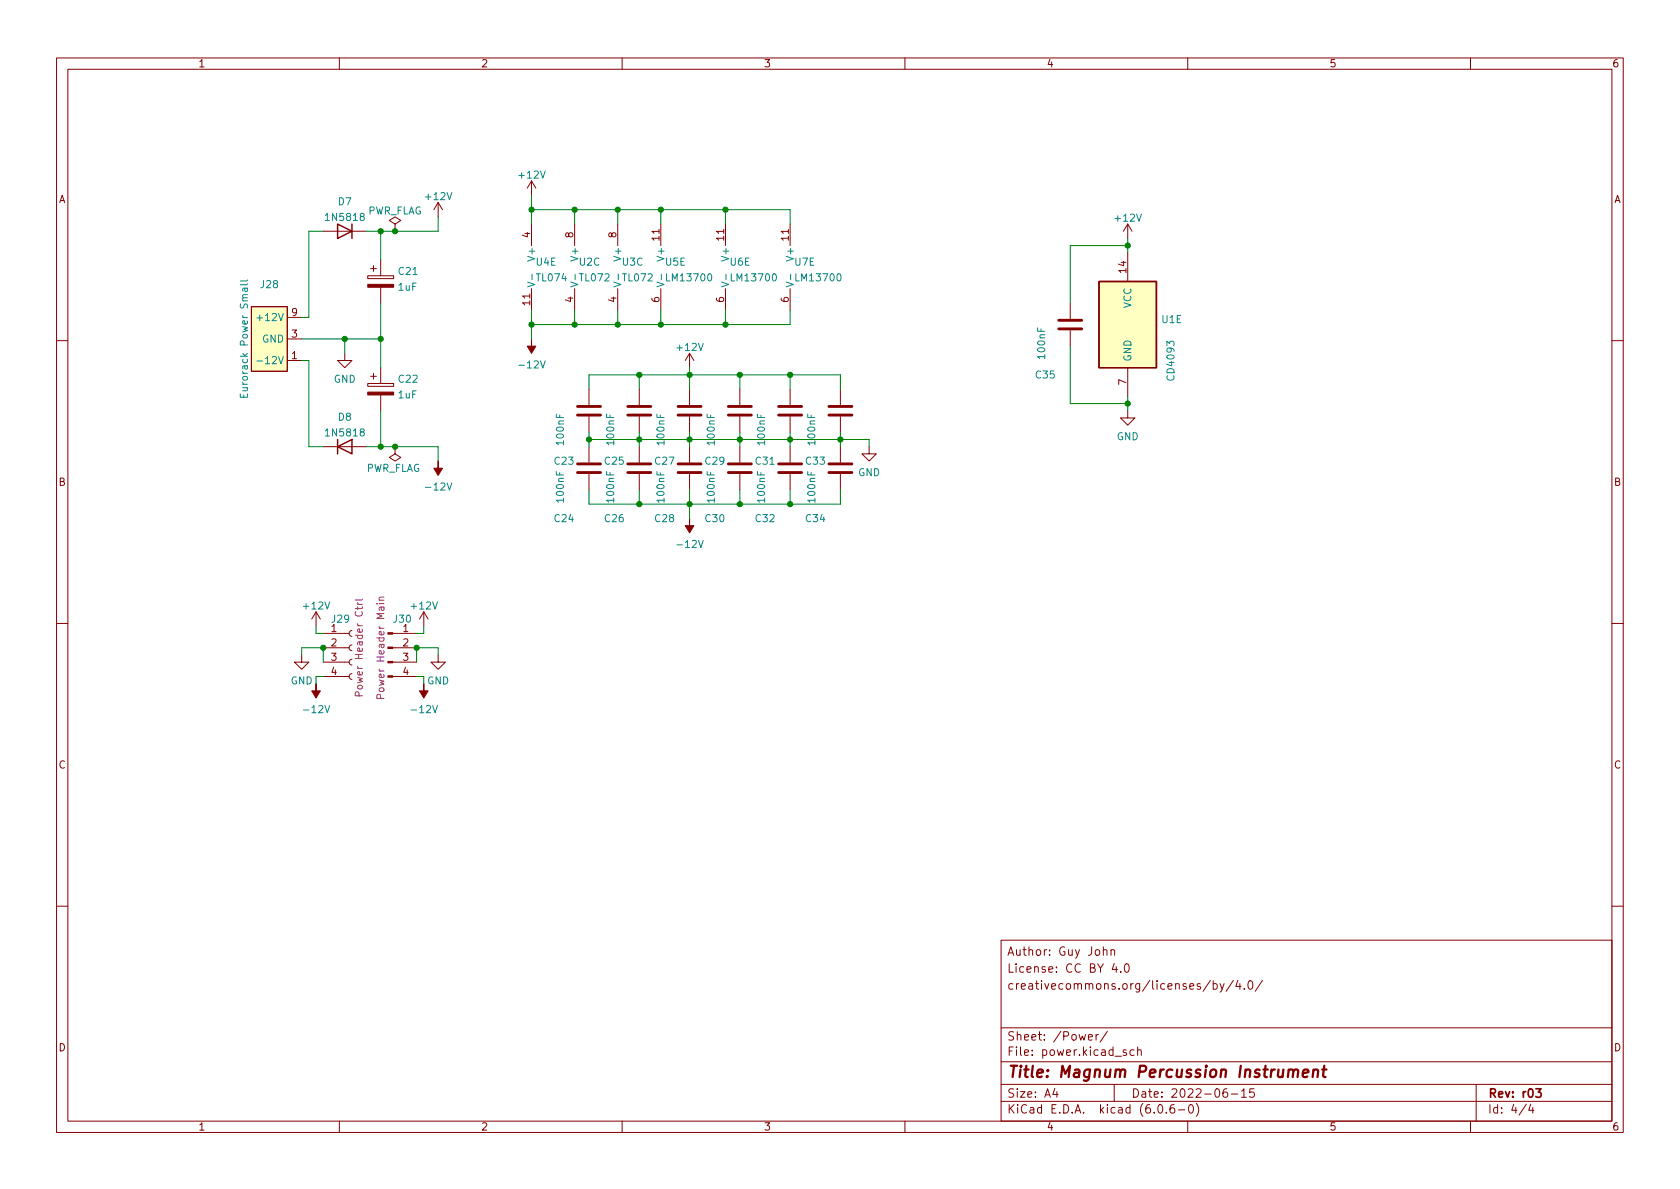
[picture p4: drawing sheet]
<svg xmlns="http://www.w3.org/2000/svg" width="297mm" height="210mm" viewBox="0 0 297 210" stroke-linecap="round" stroke-linejoin="round" font-family="sans-serif">
<g fill="none" stroke="#840000" stroke-width=".18">
<path d="M10 10.2h277v190.1h-277zM12 12.2h273v186.1h-273zM60 10.2v2M110 10.2v2M160 10.2v2M210 10.2v2M260 10.2v2M69.8 39.6l1.1-.6-1.1-.7-1 .7 1 .6v1.3M77.5 35.8l-.8 1.3M77.5 35.8v2.5M77.5 35.8l.7 1.3M94 32l-.8 1.3"/>
<path d="M94 32v2.5M94 39.6v3.8M94 32l.7 1.3M101.6 39.6v3.8M109.2 39.6v3.8M116.8 39.6v3.8M128.3 39.6v3.8M139.7 39.6v3.8M199.4 39.6l-.8 1.3M199.4 39.6v2.6M199.4 39.6l.8 1.3M44.4 54.2h6.4v11.5h-6.4z"/>
<path d="M50.8 59.9h2.5M50.8 56.1h2.5M57.1 40.9h7.7M65 48.8h4.6v.5h-4.6zM65.5 47.5h1M66 47v1M67.3 46v2.8M67.3 50.8v2.8M69.8 40.9h.1M94 51v3.9M101.6 51v3.9M109.2 51v3.9"/>
<path d="M116.8 51v3.9M128.3 51v3.9M139.7 51v3.9M189.2 53.6v2.8M189.2 58.4v2.8M199.4 44.7v5.1M10 60.2h2M50.8 63.7h2.5M57.1 79h7.7M61 62.5v1.2h1.2l-1.2 1.3-1.3-1.3h1.3M65 67.8h4.6v.5h-4.6zM65.5 66.5h1"/>
<path d="M66 66v1.1M67.3 65v2.8M67.3 69.8v2.8M69.8 79v1.3l1.1 .6-1.1 .6-1-.6 1-.6M69.8 79h.1M104.1 68.8v2.8M104.1 73.7v2.7M104.1 79v2.8M113 68.8v2.8M113 73.7v2.7M113 79v2.8M121.9 62.5v2.5"/>
<path d="M121.9 68.8v2.8M121.9 73.7v2.7M121.9 79v2.8M121.9 62.5l-.7 1.2M121.9 62.5l.8 1.2M130.8 68.8v2.8M130.8 73.7v2.7M130.8 79v2.8M139.7 68.8v2.8M139.7 73.7v2.7M139.7 79v2.8M148.6 68.8v2.8"/>
<path d="M148.6 73.7v2.7M148.6 79v2.8M153.7 79v1.3h1.2l-1.2 1.2-1.3-1.2h1.3M199.4 72.6v1.3h1.3l-1.3 1.3-1.3-1.3h1.3M199.4 65v5.1M285 60.2h2M104.1 83.8v2.8M113 83.8v2.8M121.9 83.8v2.8M130.8 83.8v2.8M139.7 83.8v2.8M148.6 83.8v2.8"/>
<path d="M10 110.2h2M53.3 115.8v1.3h1.3l-1.3 1.3-1.2-1.3h1.2M55.9 108.2l-.8 1.3M55.9 108.2v2.5M55.9 108.2l.7 1.3M57.1 119.6h4.6M57.1 117.1h4.6M57.1 114.5h4.6M57.1 112h4.6M62.2 119.1l-.3 .2-.2 .3 .2 .4 .3 .1M62.2 116.6l-.3 .1-.2 .4 .2 .3 .3 .2M62.2 114l-.3 .2-.2 .3 .2 .4 .3 .2"/>
<path d="M62.2 111.5l-.3 .1-.2 .4 .2 .4 .3 .1M69.4 119.6h4.3M69.4 117.1h4.3M69.4 114.5h4.3M69.4 112h4.3M74.9 108.2l-.7 1.3M74.9 108.2v2.5M74.9 108.2l.8 1.3M77.5 115.8v1.3h1.2l-1.2 1.3-1.3-1.3h1.3M285 110.2h2M10 160.2h2M177 166.3h108v32h-108z"/>
<path d="M195.1 168.1l.2-.2 .3 .1 .1 .9M195.1 167.4v1.5M196.4 168.1l.2-.2 .4 .1 .1 .9M196.4 167.9v1M197 170.4l-.4 1h1M197.4 170.9v1M198.1 171.8v.1M198.9 170.6l.2-.2a.81 .81 0 0 1 .6 .7 .81 .81 0 0 1-.3 .8h-.1a.81 .81 0 0 1-.4-1.3zM214 173.4l-1.3 1.9M214.5 174l.4-.1 .3 .3v.4l-.1 .3h-.6M214.5 173.4v1.5M215.7 173.9l.4 1"/>
<path d="M216.4 173.9l-.5 1.4-.2 .1M218.1 173.4l-1.3 1.9M218.9 173.4l-.4 1h.9M219.2 173.9v1M220 174.8v.1M220.8 173.6l.2-.2a.81 .81 0 0 1 .6 .7 .81 .81 0 0 1-.3 .8h-.2a.81 .81 0 0 1-.3-1.3zM223.2 173.4l-1.3 1.9M285 160.2h2M60 198.3v2M110 198.3v2M160 198.3v2M177 194.8h108"/>
<path d="M177 191.8h108M177 187.8h108M177 181.8h108M186.5 192.5l-.4 1h1M186.9 193v1M192.4 183.4l.7-.1v-.3l-.5-.1-.2 .2 .1 .8h.6M193.8 182.9v1M194.2 182.9l-.3 .1-.1 .2M195.8 182.4l-1.3 1.9M197 191.8v3M199.1 185.7l-.3-.1-.2 .2v.3l.5 .1v.4h-.5M200.5 185.7l-.4-.1-.3 .3v.4l.1 .3h.6"/>
<path d="M201.1 185.8l.3-.2 .3 .1 .1 .9M201.1 185.1v1.5M204.9 195.4l.2-.1a.81 .81 0 0 1 .6 .7 .81 .81 0 0 1-.3 .8h-.2a.81 .81 0 0 1-.6-.6 .81 .81 0 0 1 .3-.8zM206.2 196.7v.1M207.6 195.3a.59 .59 0 0 0-.7 .7v.5l.1 .3h.4l.2-.1 .1-.5-.1-.2-.5-.1-.2 .3M208.4 196.3h1.1M210 198.3v2M210.4 195.4l.1-.1a.81 .81 0 0 1 .6 .7 .81 .81 0 0 1-.3 .8h-.2a.81 .81 0 0 1-.5-.6 .81 .81 0 0 1 .3-.8zM211.5 195.1a1.72 1.72 0 0 1 0 2.3M216.9 192.5a.59 .59 0 0 0-.7 .7v.5l.2 .3h.4l.2-.1 .1-.5-.2-.2-.4-.1-.3 .3M217.7 193.5h1.2M219.5 193l.4-.5v1.5"/>
<path d="M219.5 194h.9M221.7 192.5h-.7l-.1 .7 .2-.1 .5 .1 .2 .2-.1 .5-.2 .1-.6-.1M260 198.3v2M261 191.8v6.5M269.9 195.3l-1.3 1.9M270.6 195.3l-.3 1h.9M271 195.8v1"/>
</g>
<path d="M271.6 192.5h.9l-.5 .6 .4 .1v.7l-.2 .1h-.4l-.2-.1" fill="none" stroke="#840000" stroke-width=".3"/>
<path d="M228.7 189.4a.5 .5 0 0 1 .8-.2l-.1 1.3M230.4 189.8l.9-.2v-.4l-.6-.1-.3 .3v1l.2 .1 .5-.1M232.2 189.3a.49 .49 0 0 1 .9 .1l-.2 1.1M232.3 189.1l-.2 1.4M233.8 189.1h.7M234.1 188.5l-.2 1.7 .1 .2 .4 .1" fill="none" stroke="#840000" stroke-width=".4"/>
<g fill="#840000" stroke="#840000" stroke-width=".18">
<path d="M55.9 120.9v1.3h.7l-.7 1.2-.8-1.2h.8z"/>
<path d="M65 50.3h4.6v.5h-4.6z"/>
<path d="M121.9 91.7v1.3h.8l-.8 1.2-.7-1.2h.7z"/>
<path d="M68.6 119.5h.8v.3h-.8z"/>
<path d="M68.6 117h.8v.2h-.8z"/>
<path d="M68.6 114.4h.8v.3h-.8z"/>
<path d="M68.6 111.9h.8v.2h-.8z"/>
<path d="M77.5 81.5v1.3h.7l-.7 1.3-.8-1.3h.8z"/>
<path d="M94 59.9v1.3h.7l-.7 1.3-.8-1.3h.8z"/>
<path d="M74.9 120.9v1.3h.8l-.8 1.2-.7-1.2h.7z"/>
<path d="M65 69.3h4.6v.5h-4.6z"/>
</g>
<g fill="#ffffc2" stroke="#ffffc2" stroke-width=".18">
<path d="M44.4 54.2h6.4v11.5h-6.4z"/>
<path d="M194.3 49.8h10.2v15.2h-10.2z"/>
</g>
<g fill="none" stroke="#008484" stroke-width=".18">
<path d="M43.2 51l.1 .4 .2 .2 .3-.2-.1-.4M43.8 51h-.8v.5M43.8 50.2l-.2 .2h-1.1M43.8 49.5l-.2 .2h-1.1M45.4 56.2h1M93.3 49.9l1.3 .4-1.3 .4M94.1 48.5v1M100.9 49.9l1.3 .4-1.3 .4M101.7 48.5v1M108.5 49.9l1.3 .4-1.3 .4M109.3 48.5v1M116.1 49.9l1.3 .4-1.3 .4"/>
<path d="M116.9 48.5v1M127.6 49.9l1.2 .4-1.2 .4M128.4 48.5v1M139 49.9l1.3 .4-1.3 .4M139.8 48.5v1M42.5 69.6v.6h1.3v-.6M43.1 69.8v.4M45.4 63.8h1"/>
</g>
<path d="M59.7 39.6l2.5 1.3-2.5 1.3zM62.2 39.6v2.6M194.3 49.8h10.2v15.2h-10.2zM59.7 79l2.5-1.3v2.6zM59.7 77.7v2.6" fill="none" stroke="#840000" stroke-width=".25"/>
<g fill="none" stroke="#840000" stroke-width=".51">
<path d="M187.2 58.2h4.1M187.2 56.6h4.1M102.1 73.4h4.1M102.1 71.9h4.1M111 73.4h4.1M111 71.9h4.1M119.9 73.4h4.1M119.9 71.9h4.1M128.8 73.4h4M128.8 71.9h4M137.7 73.4h4M137.7 71.9h4"/>
<path d="M146.6 73.4h4M146.6 71.9h4M102.1 83.6h4.1M102.1 82h4.1M111 83.6h4.1M111 82h4.1M119.9 83.6h4.1M119.9 82h4.1M128.8 83.6h4M128.8 82h4M137.7 83.6h4M137.7 82h4"/>
<path d="M146.6 83.6h4M146.6 82h4"/>
</g>
<path d="M63.2 106.5l.3 .4M63.2 106.9h.9M64.1 105.9l-.2 .2h-1.1M67 106.1h.9M67.9 105.6l-.8 .1-.1 .3 .2 .1M63.5 123l-.1-.6-.2-.1-.3 .1-.1 .6h1.3M67.3 123.5l-.1-.6-.2-.1h-.3l-.1 .7h1.3" fill="none" stroke="#840084" stroke-width=".18"/>
<g fill="none" stroke="#008400" stroke-width=".18">
<path d="M77.5 38.3v2.6h-12.7M94 34.5v5.1M94 37.1h45.7v2.5M101.6 37.1v2.5M109.2 37.1v2.5M116.8 37.1v2.5M128.3 37.1v2.5M53.3 59.9h14M57.1 40.9h-2.5v15.2h-1.3M61 59.9v2.6M67.3 40.9v5.1M67.3 53.6v11.4"/>
<path d="M94 54.9v5M101.6 54.9v2.5M109.2 54.9v2.5M116.8 54.9v2.5M128.3 54.9v2.5M139.7 54.9v2.5h-45.7M199.4 43.4h-10.2v10.2M199.4 42.2v2.5M53.3 63.7h1.3v15.3h2.5M64.8 79h12.7v2.5M67.3 72.6v6.4M104.1 68.8v-2.5h44.5v2.5"/>
<path d="M104.1 76.4v2.6M104.1 77.7h49.6v1.3M113 66.3v2.5M113 76.4v2.6M121.9 65v3.8M121.9 76.4v2.6M130.8 66.3v2.5M130.8 76.4v2.6M139.7 66.3v2.5M139.7 76.4v2.6M148.6 76.4v2.6M189.2 61.2v10.2h10.2"/>
<path d="M199.4 70.1v2.5M104.1 86.6v2.5h44.5v-2.5M113 86.6v2.5M121.9 86.6v5.1M130.8 86.6v2.5M139.7 86.6v2.5M53.3 115.8v-1.3h3.8v2.6M55.9 110.7v1.3h1.2M57.1 119.6h-1.2v1.3M73.7 119.6h1.2v1.3M74.9 110.7v1.3h-1.2M77.5 115.8v-1.3h-3.8v2.6"/>
</g>
<g fill="#008400" stroke="#008400" stroke-width=".18">
<circle cx="199.4" cy="43.4" r=".46"/>
<circle cx="128.3" cy="57.4" r=".46"/>
<circle cx="139.7" cy="77.7" r=".46"/>
<circle cx="148.6" cy="77.7" r=".46"/>
<circle cx="199.4" cy="71.4" r=".46"/>
<circle cx="113" cy="77.7" r=".46"/>
<circle cx="104.1" cy="77.7" r=".46"/>
<circle cx="113" cy="66.3" r=".46"/>
<circle cx="109.2" cy="57.4" r=".46"/>
<circle cx="101.6" cy="57.4" r=".46"/>
<circle cx="67.3" cy="59.9" r=".46"/>
<circle cx="113" cy="89.1" r=".46"/>
<circle cx="67.3" cy="79" r=".46"/>
<circle cx="69.8" cy="79" r=".46"/>
<circle cx="57.1" cy="114.5" r=".46"/>
<circle cx="61" cy="59.9" r=".46"/>
<circle cx="73.7" cy="114.5" r=".46"/>
<circle cx="121.9" cy="66.3" r=".46"/>
<circle cx="130.8" cy="66.3" r=".46"/>
<circle cx="139.7" cy="66.3" r=".46"/>
<circle cx="116.8" cy="57.4" r=".46"/>
<circle cx="109.2" cy="37.1" r=".46"/>
<circle cx="101.6" cy="37.1" r=".46"/>
<circle cx="116.8" cy="37.1" r=".46"/>
<circle cx="128.3" cy="37.1" r=".46"/>
<circle cx="130.8" cy="89.1" r=".46"/>
<circle cx="139.7" cy="89.1" r=".46"/>
<circle cx="121.9" cy="89.1" r=".46"/>
<circle cx="130.8" cy="77.7" r=".46"/>
<circle cx="121.9" cy="77.7" r=".46"/>
<circle cx="94" cy="37.1" r=".46"/>
<circle cx="67.3" cy="40.9" r=".46"/>
<circle cx="69.8" cy="40.9" r=".46"/>
<circle cx="94" cy="57.4" r=".46"/>
</g>
<text font-size="2.8" fill="#840000" x="178" y="190.6">Title: Magnum Percussion Instrument</text>
<g font-size="2.1" fill="#840000">
<text x="178" y="172">License: CC BY 4.0</text>
<text x="178" y="169">Author: Guy John</text>
<text x="178" y="175">creativecommons.org/licenses/by/4.0/</text>
<text x="178" y="184">Sheet: /Power/</text>
<text x="178" y="186.7">File: power.kicad_sch</text>
<text x="178" y="196.9">KiCad E.D.A. kicad (6.0.6-0)</text>
<text x="178" y="194.1">Size: A4</text>
<text x="200" y="194.1">Date: 2022-06-15</text>
<text x="263" y="194.1">Rev: r03</text>
<text x="263" y="196.9">Id: 4/4</text>
</g>
<g font-size="1.8" fill="#840000">
<text x="35" y="11.9">1</text>
<text x="85" y="11.9">2</text>
<text x="135" y="11.9">3</text>
<text x="185" y="11.9">4</text>
<text x="235" y="11.9">5</text>
<text x="285" y="11.9">6</text>
<text x="10.3" y="35.9">A</text>
<text x="285.3" y="35.9">A</text>
<text x="93.7" y="42" transform="rotate(-90 93.7 42)">4</text>
<text x="101.3" y="42" transform="rotate(-90 101.3 42)">8</text>
<text x="109" y="42" transform="rotate(-90 109 42)">8</text>
<text x="116.6" y="42.5" transform="rotate(-90 116.6 42.5)">11</text>
<text x="128" y="42.5" transform="rotate(-90 128 42.5)">11</text>
<text x="139.4" y="42.5" transform="rotate(-90 139.4 42.5)">11</text>
<text x="93.7" y="53.9" transform="rotate(-90 93.7 53.9)">11</text>
<text x="101.3" y="53.4" transform="rotate(-90 101.3 53.4)">4</text>
<text x="109" y="53.4" transform="rotate(-90 109 53.4)">4</text>
<text x="116.6" y="53.4" transform="rotate(-90 116.6 53.4)">6</text>
<text x="128" y="53.4" transform="rotate(-90 128 53.4)">6</text>
<text x="139.4" y="53.4" transform="rotate(-90 139.4 53.4)">6</text>
<text x="199.1" y="48.2" transform="rotate(-90 199.1 48.2)">14</text>
<text x="51.6" y="59.7">3</text>
<text x="51.6" y="55.9">9</text>
<text x="51.6" y="63.5">1</text>
<text x="199.1" y="68.1" transform="rotate(-90 199.1 68.1)">7</text>
<text x="10.3" y="85.9">B</text>
<text x="285.3" y="85.9">B</text>
<text x="58.6" y="111.8">1</text>
<text x="71.3" y="111.8">1</text>
<text x="58.6" y="114.3">2</text>
<text x="58.6" y="116.8">3</text>
<text x="58.6" y="119.4">4</text>
<text x="71.3" y="114.3">2</text>
<text x="71.3" y="116.8">3</text>
<text x="71.3" y="119.4">4</text>
<text x="10.3" y="135.9">C</text>
<text x="285.3" y="135.9">C</text>
<text x="10.3" y="185.9">D</text>
<text x="285.3" y="185.9">D</text>
<text x="35" y="199.9">1</text>
<text x="85" y="199.9">2</text>
<text x="135" y="199.9">3</text>
<text x="185" y="199.9">4</text>
<text x="235" y="199.9">5</text>
<text x="285" y="199.9">6</text>
</g>
<g font-size="1.8" fill="#008484">
<text x="75.4" y="35.4">+12V</text>
<text x="91.9" y="31.6">+12V</text>
<text x="57.9" y="39.1">1N5818</text>
<text x="59.8" y="36.3">D7</text>
<text x="64.9" y="37.9">PWR_FLAG</text>
<text x="197.3" y="39.2">+12V</text>
<text x="94.6" y="45.8" transform="rotate(-90 94.6 45.8)">V+</text>
<text x="94.8" y="47">U4E</text>
<text x="102.2" y="45.8" transform="rotate(-90 102.2 45.8)">V+</text>
<text x="102.5" y="47">U2C</text>
<text x="109.9" y="45.8" transform="rotate(-90 109.9 45.8)">V+</text>
<text x="110.1" y="47">U3C</text>
<text x="117.5" y="45.8" transform="rotate(-90 117.5 45.8)">V+</text>
<text x="117.7" y="47">U5E</text>
<text x="128.9" y="45.8" transform="rotate(-90 128.9 45.8)">V+</text>
<text x="129.1" y="47">U6E</text>
<text x="140.3" y="45.8" transform="rotate(-90 140.3 45.8)">V+</text>
<text x="140.5" y="47">U7E</text>
<text x="46.1" y="50.9">J28</text>
<text x="70.5" y="51.4">1uF</text>
<text x="70.5" y="48.6">C21</text>
<text x="95" y="49.7">TL074</text>
<text x="102.6" y="49.7">TL072</text>
<text x="110.2" y="49.7">TL072</text>
<text x="118.1" y="49.7">LM13700</text>
<text x="129.5" y="49.7">LM13700</text>
<text x="140.9" y="49.7">LM13700</text>
<text x="46.1" y="56.8">+12V</text>
<text x="200" y="54.5" transform="rotate(-90 200 54.5)">VCC</text>
<text x="205.4" y="57.1">U1E</text>
<text x="46.4" y="60.6">GND</text>
<text x="46.6" y="64.4">-12V</text>
<text x="92.1" y="65.1">-12V</text>
<text x="119.8" y="62">+12V</text>
<text x="184.8" y="63.3" transform="rotate(-90 184.8 63.3)">100nF</text>
<text x="200" y="64" transform="rotate(-90 200 64)">GND</text>
<text x="43.8" y="69.3" transform="rotate(-90 43.8 69.3)">Eurorack Power Small</text>
<text x="59" y="67.7">GND</text>
<text x="70.5" y="70.4">1uF</text>
<text x="70.5" y="67.7">C22</text>
<text x="183.2" y="66.9">C35</text>
<text x="207.6" y="67" transform="rotate(-90 207.6 67)">CD4093</text>
<text x="57.9" y="77.2">1N5818</text>
<text x="59.8" y="74.4">D8</text>
<text x="197.4" y="77.8">GND</text>
<text x="64.6" y="83.4">PWR_FLAG</text>
<text x="98.1" y="82.2">C23</text>
<text x="99.7" y="78.5" transform="rotate(-90 99.7 78.5)">100nF</text>
<text x="107" y="82.2">C25</text>
<text x="108.6" y="78.5" transform="rotate(-90 108.6 78.5)">100nF</text>
<text x="115.9" y="82.2">C27</text>
<text x="117.5" y="78.5" transform="rotate(-90 117.5 78.5)">100nF</text>
<text x="124.8" y="82.2">C29</text>
<text x="126.4" y="78.5" transform="rotate(-90 126.4 78.5)">100nF</text>
<text x="133.7" y="82.2">C31</text>
<text x="135.3" y="78.5" transform="rotate(-90 135.3 78.5)">100nF</text>
<text x="142.5" y="82.2">C33</text>
<text x="144.1" y="78.5" transform="rotate(-90 144.1 78.5)">100nF</text>
<text x="75.6" y="86.7">-12V</text>
<text x="99.7" y="88.7" transform="rotate(-90 99.7 88.7)">100nF</text>
<text x="108.6" y="88.7" transform="rotate(-90 108.6 88.7)">100nF</text>
<text x="117.5" y="88.7" transform="rotate(-90 117.5 88.7)">100nF</text>
<text x="126.4" y="88.7" transform="rotate(-90 126.4 88.7)">100nF</text>
<text x="135.3" y="88.7" transform="rotate(-90 135.3 88.7)">100nF</text>
<text x="144.1" y="88.7" transform="rotate(-90 144.1 88.7)">100nF</text>
<text x="151.7" y="84.2">GND</text>
<text x="98.1" y="92.3">C24</text>
<text x="107" y="92.3">C26</text>
<text x="115.9" y="92.3">C28</text>
<text x="124.8" y="92.3">C30</text>
<text x="133.7" y="92.3">C32</text>
<text x="142.5" y="92.3">C34</text>
<text x="120.1" y="96.9">-12V</text>
<text x="53.8" y="107.8">+12V</text>
<text x="72.8" y="107.8">+12V</text>
<text x="58.7" y="110.1">J29</text>
<text x="69.6" y="110.1">J30</text>
<text x="51.4" y="121">GND</text>
<text x="75.5" y="121">GND</text>
<text x="54" y="126.1">-12V</text>
<text x="73.1" y="126.1">-12V</text>
</g>
<g font-size="1.8" fill="#840084">
<text x="64.1" y="122.2" transform="rotate(-90 64.1 122.2)">Power Header Ctrl</text>
<text x="67.9" y="122.7" transform="rotate(-90 67.9 122.7)">Power Header Main</text>
</g>
</svg>
